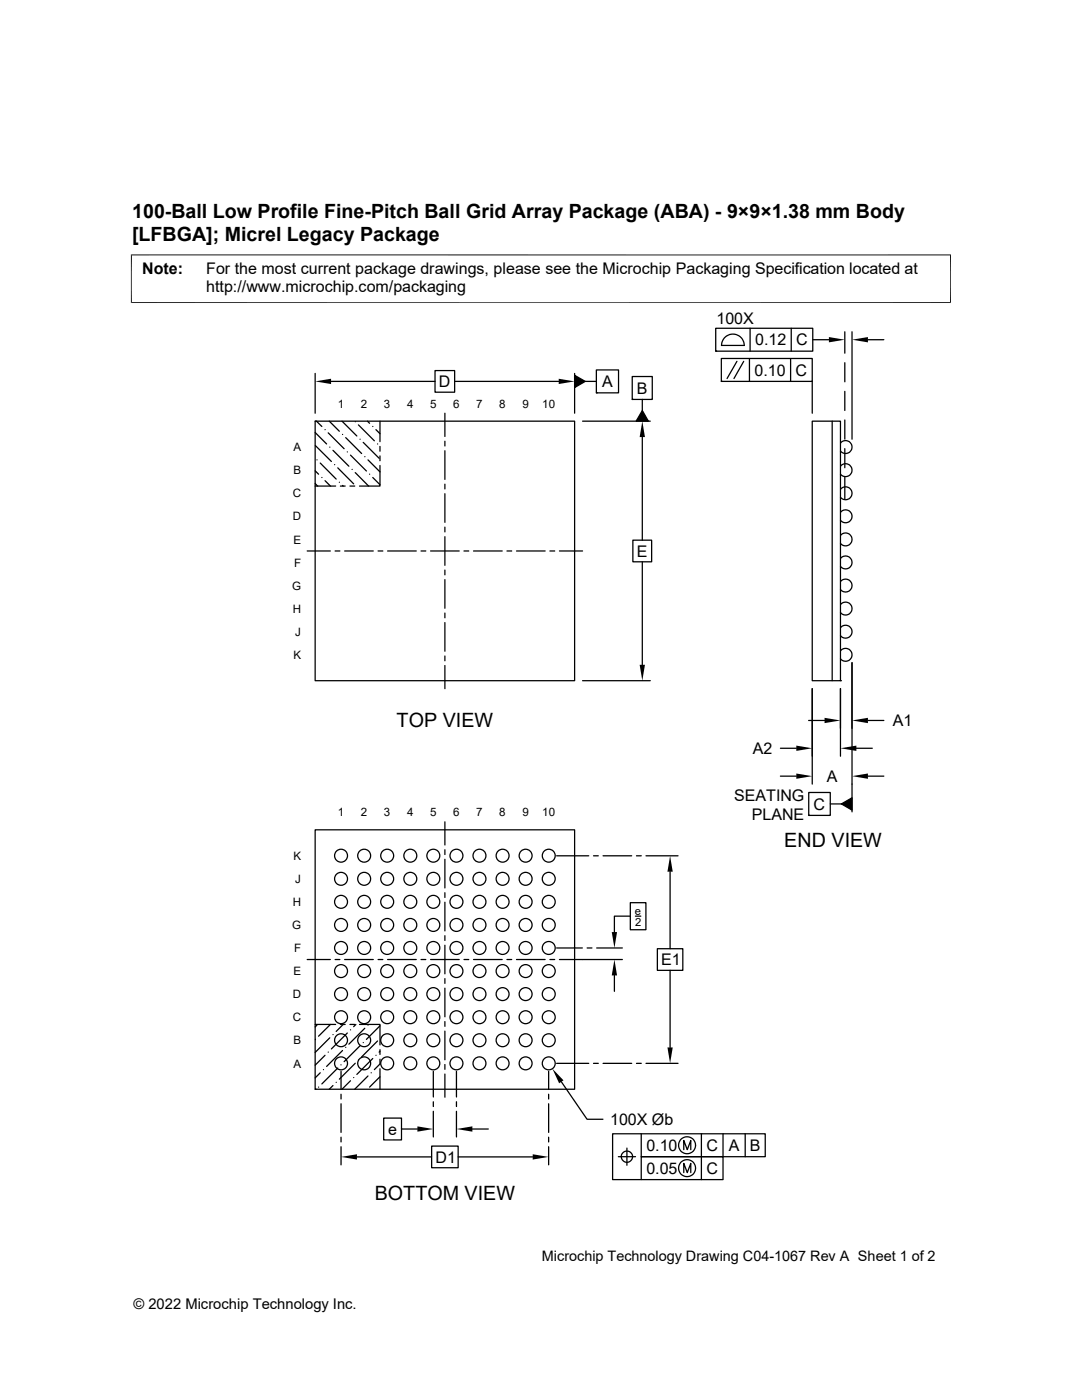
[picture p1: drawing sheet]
<svg xmlns="http://www.w3.org/2000/svg" width="216mm" height="279mm" viewBox="0 0 216 279" stroke-linecap="round" stroke-linejoin="round" font-family="sans-serif">
<g fill="none" stroke="#000" stroke-width=".25">
<path d="M62.9 74.5v8M66.1 76.1h20.7M86.8 74h3.9v4.3h-3.9zM90.7 76.1h20.8M114.7 74.5v8M114.7 74.9l2.1 1.2-2.1 1.2zM116.8 76.1h2.2M119 73.8h4.4v4.6h-4.4zM119 78.4h.1M126.2 75.1h4v4.6h-4zM126.2 79.7h.1M128.2 79.7v2.2"/>
<path d="M142.8 65.5h19.4v4.6h-19.4zM142.8 70.1h.1M143.9 71.5h18.2v4.6h-18.2zM143.9 76.1h.1M144.8 67.2a2.27 2.27 0 0 1 2.4-.3 2.27 2.27 0 0 1 1.3 2h-4.5l.2-.9zM147 72.1l-1.9 3.4M148.4 72.1l-1.9 3.4M149.5 71.5v4.6M149.7 65.5v4.6M157.8 71.5v4.6M157.9 65.5v4.6M162.1 76.1v6.4"/>
<path d="M162.2 67.8h3.2M168.6 66.2v4.3M168.6 72.4v3.8M168.6 78.1v3.8M170 66.2v21.5M173.2 67.8h3.2M62.9 84.1h51.8v51.7h-51.8zM62.9 84.1h.1M62.9 97h4.1M62.9 86.3l2.3 2.3M62.9 94l.7 .6M62.9 96.5l.5 .5"/>
<path d="M62.9 88.9l3.2 3.2M63.1 84.1l1.1 1M63.2 91.8h.1M63.9 92.4l3.2 3.2M64.2 95.3h.1M64.9 85.7h.1M64.9 95.9l1 1.1M65.5 86.4l3.2 3.2M65.7 84.1l2 2M65.8 89.2h.1M66.4 89.9l3.2 3.1M66.8 92.7h.1"/>
<path d="M67.4 93.4l3.2 3.2M67.7 96.2h.1M67.9 97h1M68.2 84.1l3 2.9M68.3 86.7h.1M68.3 96.9l.2 .1M69 87.3l3.2 3.2M69.3 90.2h.1M69.8 97h1M69.9 90.8l3.2 3.2M70.3 93.7h.1M70.9 84.2h.1"/>
<path d="M70.9 94.3l2.7 2.7M71.5 84.8l3.2 3.2M71.8 87.7h.1M72.5 88.3l3.1 3.2M72.8 91.1h.1M73.3 84.1l.4 .4M73.4 91.8l2.4 2.4M73.7 94.6h.1M74.4 85.1h.1M74.4 95.3l1.4 1.4M75 85.7l.8 .9M75.3 88.6h.1"/>
<path d="M75.8 92.9v4.1h-4.1M75.8 84.1v4M75.8 89.1v.9M75.8 91v.9M88.8 82.5v4.6M88.8 88.1v.9M88.8 90v5.7M88.8 96.6v1M88.8 98.5v5.7M116.2 84.1h13.6M128.2 87.2v20.6M128.2 81.9l1.2 2.2h-2.5z"/>
<path d="M162.1 84.1h5.6v51.7h-5.6zM166.1 84.1v51.7M167.7 97.6a1.28 1.28 0 0 1 1.9-.1 1.28 1.28 0 0 1 0 1.9 1.28 1.28 0 0 1-1.9-.1M167.7 93a1.28 1.28 0 0 1 1.9-.1 1.28 1.28 0 0 1 0 1.9 1.28 1.28 0 0 1-1.9-.2M167.7 88.4a1.28 1.28 0 0 1 1.9-.1 1.28 1.28 0 0 1 0 1.9 1.28 1.28 0 0 1-1.9-.2M168.6 83.8v3.8M168.6 89.5v3.8M168.6 95.2v4.3M61.3 110h4.6M66.9 110h.9M68.8 110h5.7M75.4 110h1"/>
<path d="M77.3 110h5.8M84 110h1M85.9 110h5.7M88.8 105.2v1M88.8 107.1v5.7M88.8 113.8v.9M88.8 115.7v5.7M92.6 110h.9M94.5 110h5.7M101.2 110h.9M103.1 110h5.7M109.7 110h1"/>
<path d="M111.6 110h4.6M126.3 107.8h3.7v4.3h-3.7zM128.2 112.1v20.6M167.7 116.1a1.28 1.28 0 0 1 1.9-.2 1.28 1.28 0 0 1 0 1.9 1.28 1.28 0 0 1-1.9-.1M167.7 111.4a1.28 1.28 0 0 1 1.9-.1 1.28 1.28 0 0 1 0 1.9 1.28 1.28 0 0 1-1.9-.1M167.7 106.8a1.28 1.28 0 0 1 1.9-.1 1.28 1.28 0 0 1 0 1.9 1.28 1.28 0 0 1-1.9-.1M167.7 102.2a1.28 1.28 0 0 1 1.9-.1 1.28 1.28 0 0 1 0 1.9 1.28 1.28 0 0 1-1.9-.2M88.8 122.3v1M88.8 124.2v5.8M88.8 130.9v1M88.8 132.8v4.6M116.2 135.8h13.6"/>
<path d="M162.1 137.4v19.1M167.7 137.4v13.5M167.7 135.8h.1M167.7 129.9a1.28 1.28 0 0 1 1.9-.2 1.28 1.28 0 0 1 0 1.9 1.28 1.28 0 0 1-1.9-.1M167.7 125.3a1.28 1.28 0 0 1 1.9-.2 1.28 1.28 0 0 1 0 1.9 1.28 1.28 0 0 1-1.9-.1M167.7 120.7a1.28 1.28 0 0 1 1.9-.2 1.28 1.28 0 0 1 0 1.9 1.28 1.28 0 0 1-1.9-.1M170 132.2v29.8M155.7 149.3h3.2M155.7 154.9h3.2M161.4 143.8h3.1M161.4 158.2h4.3v4.5h-4.3zM170.9 149.3h3.2"/>
<path d="M173.2 143.8h3.2M173.2 154.9h3.2M62.9 165.6h51.8v51.8h-51.8zM88.8 164v4.6M88.8 169.6v.9M88.8 171.5v5.7M88.8 178.2v.9M111.1 170.8h6.4M118.4 170.8h1M120.3 170.8h5.7M127 170.8h1M128.9 170.8h6.4"/>
<path d="M133.7 174v15.3M161.4 162.7h.1M165.7 160.4h2.2M167.9 160.4l2.1-1.2v2.5zM61.3 191.5h4.6M66.9 191.5h.9M68.8 191.5h5.7M75.4 191.5h1M77.3 191.5h5.8M84 191.5h1M85.9 191.5h5.7M88.8 180.1v5.7"/>
<path d="M88.8 186.7v1M88.8 188.6v5.8M88.8 195.3v1M88.8 197.2v5.7M92.6 191.5h.9M94.5 191.5h5.7M101.2 191.5h.9M103.1 191.5h5.7M109.7 191.5h1M111.1 189.2h5.1M117.2 189.2h.9M119.1 189.2h5.1"/>
<path d="M122.6 194.7v3.1M124.2 191.5h-12.6M125.8 180.1h3.1v5.4h-3.1zM125.8 182.8h-3.2v3.2M126.8 182.8h1.1M131.2 189.3h5v4.4h-5zM133.7 193.7v15.3M62.9 217.4h.1M62.9 204.4h4.1M62.9 207.4h.1M63.2 204.6l-.3 .4M63.6 217h.1"/>
<path d="M63.9 214.1l-1 1M64.5 213.5h.1M64.9 210.6l-2 2M65.5 210h.1M65.8 207.1l-2.9 2.9M65.9 204.4l-2.3 2.4M66.4 206.5h.1M66.4 216.6l-.7 .8M67.1 216h.1M67.4 213.1l-3.2 3.2M67.9 204.4h1M68 212.5h.1"/>
<path d="M68.1 213.8v3.6M68.1 218.4v.9M68.3 209.7l-3.1 3.1M68.5 204.4l-1.4 1.4M69 209h.1M69.3 206.2l-3.2 3.1M69.8 204.4h1M69.9 205.5h.1M69.9 215.7l-1.7 1.7M70.6 215.1h.1M70.9 212.2l-3.2 3.2M71 204.4l-.4 .5"/>
<path d="M71.5 211.6h.1M71.7 204.4h4.1v4.1M71.8 208.7l-3.1 3.2M72.5 208.1h.1M72.8 205.2l-3.2 3.2M73.4 204.6h.1M73.4 214.7l-2.6 2.7M74.1 214.1h.1M74.4 211.2l-3.2 3.2M75 210.6h.1M75.3 207.8l-3.1 3.1M75.8 204.7l-2.7 2.7"/>
<path d="M75.8 209.5v.9M75.8 211.4v.9l-1.1 1.2M75.8 213.3v4.1M75.8 209.8l-.2 .2M75.8 214.9l-2.1 2.1M86.5 213.8v5.1M86.5 219.9v.9M88.8 203.9v.9M88.8 205.8v5.7M88.8 212.4v1M88.8 214.4v4.6M91.1 213.8v5.1"/>
<path d="M91.1 219.9v.9M109.5 213.8v3.6M109.5 218.4v.9M111.1 212.2h6.4M112 215.9l5.1 7.5h3.2M118.4 212.2h1M120.3 212.2h5.7M127 212.2h1M128.9 212.2h6.4M68.1 220.3v5.7M68.1 226.9v1M68.1 228.9v3.6"/>
<path d="M71.2 230.9h14.9M76.6 223.1h3.5v4.4h-3.5zM80.1 225.3h3.2M86.1 228.7h5.3v4.3h-5.3zM86.5 221.8v5.1M91.1 221.8v5.1M91.4 230.9h14.9M94.3 225.3h3.1M109.5 220.3v5.7M109.5 226.9v1M109.5 228.9v3.6M123.4 230.8h3.4"/>
<path d="M125.1 229.1v3.5M126.2 230.8a1.13 1.13 0 0 1-1.6 1 1.13 1.13 0 0 1-.3-1.8 1.13 1.13 0 0 1 1.9 .4v.4M128 226.3v4.5h16.3v4.6h-22.1v-9.1h30.5v4.5h-24.7v4.6M136.4 229.4v-1.8l.7 1.8 .7-1.8v1.8M136.4 234v-1.8l.7 1.8 .7-1.8v1.8M140 226.3v9.1M144.3 226.3v4.5M148.7 226.3v4.5"/>
<circle cx="68.1" cy="175.4" r="1.29"/>
<circle cx="68.1" cy="180" r="1.29"/>
<circle cx="68.1" cy="170.8" r="1.29"/>
<circle cx="72.7" cy="180" r="1.29"/>
<circle cx="72.7" cy="175.4" r="1.29"/>
<circle cx="72.7" cy="170.8" r="1.29"/>
<circle cx="77.3" cy="180" r="1.29"/>
<circle cx="77.3" cy="175.4" r="1.29"/>
<circle cx="77.3" cy="170.8" r="1.29"/>
<circle cx="81.9" cy="180" r="1.29"/>
<circle cx="81.9" cy="175.4" r="1.29"/>
<circle cx="81.9" cy="170.8" r="1.29"/>
<circle cx="86.5" cy="180" r="1.29"/>
<circle cx="86.5" cy="175.4" r="1.29"/>
<circle cx="86.5" cy="170.8" r="1.29"/>
<circle cx="91.1" cy="175.4" r="1.29"/>
<circle cx="91.1" cy="170.8" r="1.29"/>
<circle cx="91.1" cy="180" r="1.29"/>
<circle cx="95.7" cy="170.8" r="1.29"/>
<circle cx="95.7" cy="180" r="1.29"/>
<circle cx="95.7" cy="175.4" r="1.29"/>
<circle cx="100.3" cy="180" r="1.29"/>
<circle cx="100.3" cy="175.4" r="1.29"/>
<circle cx="100.3" cy="170.8" r="1.29"/>
<circle cx="104.9" cy="175.4" r="1.29"/>
<circle cx="104.9" cy="170.8" r="1.29"/>
<circle cx="104.9" cy="180" r="1.29"/>
<circle cx="109.5" cy="180" r="1.29"/>
<circle cx="109.5" cy="175.4" r="1.29"/>
<circle cx="109.5" cy="170.8" r="1.29"/>
<circle cx="68.1" cy="193.8" r="1.29"/>
<circle cx="68.1" cy="189.2" r="1.29"/>
<circle cx="68.1" cy="184.6" r="1.29"/>
<circle cx="68.1" cy="198.4" r="1.29"/>
<circle cx="72.7" cy="193.8" r="1.29"/>
<circle cx="72.7" cy="184.6" r="1.29"/>
<circle cx="72.7" cy="198.4" r="1.29"/>
<circle cx="72.7" cy="189.2" r="1.29"/>
<circle cx="77.3" cy="189.2" r="1.29"/>
<circle cx="77.3" cy="184.6" r="1.29"/>
<circle cx="77.3" cy="198.4" r="1.29"/>
<circle cx="77.3" cy="193.8" r="1.29"/>
<circle cx="81.9" cy="184.6" r="1.29"/>
<circle cx="81.9" cy="198.4" r="1.29"/>
<circle cx="81.9" cy="193.8" r="1.29"/>
<circle cx="81.9" cy="189.2" r="1.29"/>
<circle cx="86.5" cy="193.8" r="1.29"/>
<circle cx="86.5" cy="198.4" r="1.29"/>
<circle cx="86.5" cy="189.2" r="1.29"/>
<circle cx="86.5" cy="184.6" r="1.29"/>
<circle cx="91.1" cy="184.6" r="1.29"/>
<circle cx="91.1" cy="198.4" r="1.29"/>
<circle cx="91.1" cy="193.8" r="1.29"/>
<circle cx="91.1" cy="189.2" r="1.29"/>
<circle cx="95.7" cy="193.8" r="1.29"/>
<circle cx="95.7" cy="189.2" r="1.29"/>
<circle cx="95.7" cy="184.6" r="1.29"/>
<circle cx="95.7" cy="198.4" r="1.29"/>
<circle cx="100.3" cy="198.4" r="1.29"/>
<circle cx="100.3" cy="189.2" r="1.29"/>
<circle cx="100.3" cy="193.8" r="1.29"/>
<circle cx="100.3" cy="184.6" r="1.29"/>
<circle cx="104.9" cy="198.4" r="1.29"/>
<circle cx="104.9" cy="193.8" r="1.29"/>
<circle cx="104.9" cy="189.2" r="1.29"/>
<circle cx="104.9" cy="184.6" r="1.29"/>
<circle cx="109.5" cy="198.4" r="1.29"/>
<circle cx="109.5" cy="193.8" r="1.29"/>
<circle cx="109.5" cy="189.2" r="1.29"/>
<circle cx="109.5" cy="184.6" r="1.29"/>
<circle cx="68.1" cy="207.6" r="1.29"/>
<circle cx="68.1" cy="212.2" r="1.29"/>
<circle cx="68.1" cy="203" r="1.29"/>
<circle cx="72.7" cy="207.6" r="1.29"/>
<circle cx="72.7" cy="203" r="1.29"/>
<circle cx="72.7" cy="212.2" r="1.29"/>
<circle cx="77.3" cy="203" r="1.29"/>
<circle cx="77.3" cy="207.6" r="1.29"/>
<circle cx="77.3" cy="212.2" r="1.29"/>
<circle cx="81.9" cy="212.2" r="1.29"/>
<circle cx="81.9" cy="203" r="1.29"/>
<circle cx="81.9" cy="207.6" r="1.29"/>
<circle cx="86.5" cy="207.6" r="1.29"/>
<circle cx="86.5" cy="212.2" r="1.29"/>
<circle cx="86.5" cy="203" r="1.29"/>
<circle cx="91.1" cy="203" r="1.29"/>
<circle cx="91.1" cy="207.6" r="1.29"/>
<circle cx="91.1" cy="212.2" r="1.29"/>
<circle cx="95.7" cy="212.2" r="1.29"/>
<circle cx="95.7" cy="203" r="1.29"/>
<circle cx="95.7" cy="207.6" r="1.29"/>
<circle cx="100.3" cy="207.6" r="1.29"/>
<circle cx="100.3" cy="212.2" r="1.29"/>
<circle cx="100.3" cy="203" r="1.29"/>
<circle cx="104.9" cy="212.2" r="1.29"/>
<circle cx="104.9" cy="207.6" r="1.29"/>
<circle cx="104.9" cy="203" r="1.29"/>
<circle cx="109.5" cy="212.2" r="1.29"/>
<circle cx="109.5" cy="207.6" r="1.29"/>
<circle cx="109.5" cy="203" r="1.29"/>
<circle cx="137.1" cy="233.1" r="1.69"/>
<circle cx="137.1" cy="228.6" r="1.69"/>
</g>
<path d="M26.1 50.9h163.7M26.2 50.8v9.7M189.7 50.8v9.7M26.1 60.4h163.7" fill="none" stroke="#000" stroke-width=".2"/>
<g fill="#000">
<path d="M62.9 76.1l3.2-.5v1zM111.5 75.6l3.2 .5-3.2 .5zM114.7 74.9l2.1 1.2-2.1 1.2zM165.4 67.3l3.2 .5-3.2 .5zM170 67.8l3.2-.5v1zM128.2 84.1l.5 3.1h-1.1zM128.2 81.9l1.2 2.2h-2.5zM127.6 132.7h1.1l-.5 3.1zM158.9 148.8l3.2 .5-3.2 .6zM158.9 154.4l3.2 .5-3.2 .5zM164.5 143.3l3.2 .5-3.2 .5zM167.9 160.4l2.1-1.2v2.5z"/>
<path d="M167.7 149.3l3.2-.5v1.1zM170 143.8l3.2-.5v1zM170 154.9l3.2-.5v1zM133.7 170.8l.5 3.2h-1zM122.6 191.5l.5 3.2h-1zM122.1 186h1l-.5 3.2zM110.2 213.3l2.2 2.3-.8 .6zM133.2 209h1l-.5 3.2zM68.1 230.9l3.1-.5v1zM83.3 224.8l3.2 .5-3.2 .5zM91.1 225.3l3.2-.5v1zM106.3 230.4l3.2 .5-3.2 .5z"/>
</g>
<g font-size="3.9">
<text x="26.4" y="43.5">100-Ball Low Profile Fine-Pitch Ball Grid Array Package (ABA) - 9×9×1.38 mm Body</text>
<text x="26.4" y="48">[LFBGA]; Micrel Legacy Package</text>
<text x="79.1" y="145.2">TOP VIEW</text>
<text x="156.5" y="169">END VIEW</text>
<text x="74.8" y="239.4">BOTTOM VIEW</text>
</g>
<g font-size="3.2">
<text x="28.4" y="54.6">Note:</text>
<text x="41.1" y="58.3">http://www.microchip.com/packaging</text>
<text x="41.1" y="54.6">For the most current package drawings, please see the Microchip Packaging Specification located at</text>
<text x="143" y="64.7">100X</text>
<text x="150.7" y="68.9">0.12</text>
<text x="158.9" y="68.9">C</text>
<text x="87.6" y="77.3">D</text>
<text x="120.1" y="77.3">A</text>
<text x="150.6" y="75">0.10</text>
<text x="158.7" y="75">C</text>
<text x="127.1" y="78.6">B</text>
<text x="127" y="111.1">E</text>
<text x="178.1" y="144.9">A1</text>
<text x="150.2" y="150.5">A2</text>
<text x="146.5" y="159.8">SEATING</text>
<text x="162.3" y="161.6">C</text>
<text x="165" y="156">A</text>
<text x="150" y="163.6">PLANE</text>
<text x="131.9" y="192.6">E1</text>
<text x="77.4" y="226.4">e</text>
<text x="121.8" y="224.5">100X Øb</text>
<text x="86.9" y="232">D1</text>
<text x="129" y="229.7">0.10</text>
<text x="140.9" y="229.7">C</text>
<text x="145.4" y="229.7">A</text>
<text x="149.6" y="229.7">B</text>
<text x="129" y="234.3">0.05</text>
<text x="140.9" y="234.3">C</text>
</g>
<g font-size="2.9">
<text x="108.1" y="251.7">Microchip Technology Drawing C04-1067 Rev A Sheet 1 of 2</text>
<text x="26.6" y="261.3">© 2022 Microchip Technology Inc.</text>
</g>
<g font-size="2.3">
<text x="67.4" y="81.4">1</text>
<text x="72" y="81.4">2</text>
<text x="76.6" y="81.4">3</text>
<text x="81.2" y="81.4">4</text>
<text x="85.8" y="81.4">5</text>
<text x="90.4" y="81.4">6</text>
<text x="95" y="81.4">7</text>
<text x="99.6" y="81.4">8</text>
<text x="104.2" y="81.4">9</text>
<text x="108.2" y="81.4">10</text>
<text x="58.5" y="90.1">A</text>
<text x="58.5" y="94.7">B</text>
<text x="58.4" y="99.3">C</text>
<text x="58.4" y="103.9">D</text>
<text x="58.5" y="108.5">E</text>
<text x="58.7" y="113.1">F</text>
<text x="58.3" y="117.7">G</text>
<text x="58.4" y="122.3">H</text>
<text x="58.5" y="131.5">K</text>
<text x="58.9" y="126.9">J</text>
<text x="67.4" y="162.9">1</text>
<text x="72" y="162.9">2</text>
<text x="76.6" y="162.9">3</text>
<text x="81.2" y="162.9">4</text>
<text x="85.8" y="162.9">5</text>
<text x="90.4" y="162.9">6</text>
<text x="95" y="162.9">7</text>
<text x="99.6" y="162.9">8</text>
<text x="104.2" y="162.9">9</text>
<text x="108.2" y="162.9">10</text>
<text x="58.5" y="171.6">K</text>
<text x="58.9" y="176.2">J</text>
<text x="58.3" y="185.4">G</text>
<text x="58.4" y="180.8">H</text>
<text x="58.7" y="190">F</text>
<text x="58.5" y="194.6">E</text>
<text x="58.4" y="203.8">C</text>
<text x="58.4" y="199.2">D</text>
<text x="58.5" y="208.4">B</text>
<text x="58.5" y="213">A</text>
</g>
<g font-size="2.2">
<text x="126.7" y="182.6">e</text>
<text x="126.7" y="184.7">2</text>
</g>
</svg>
